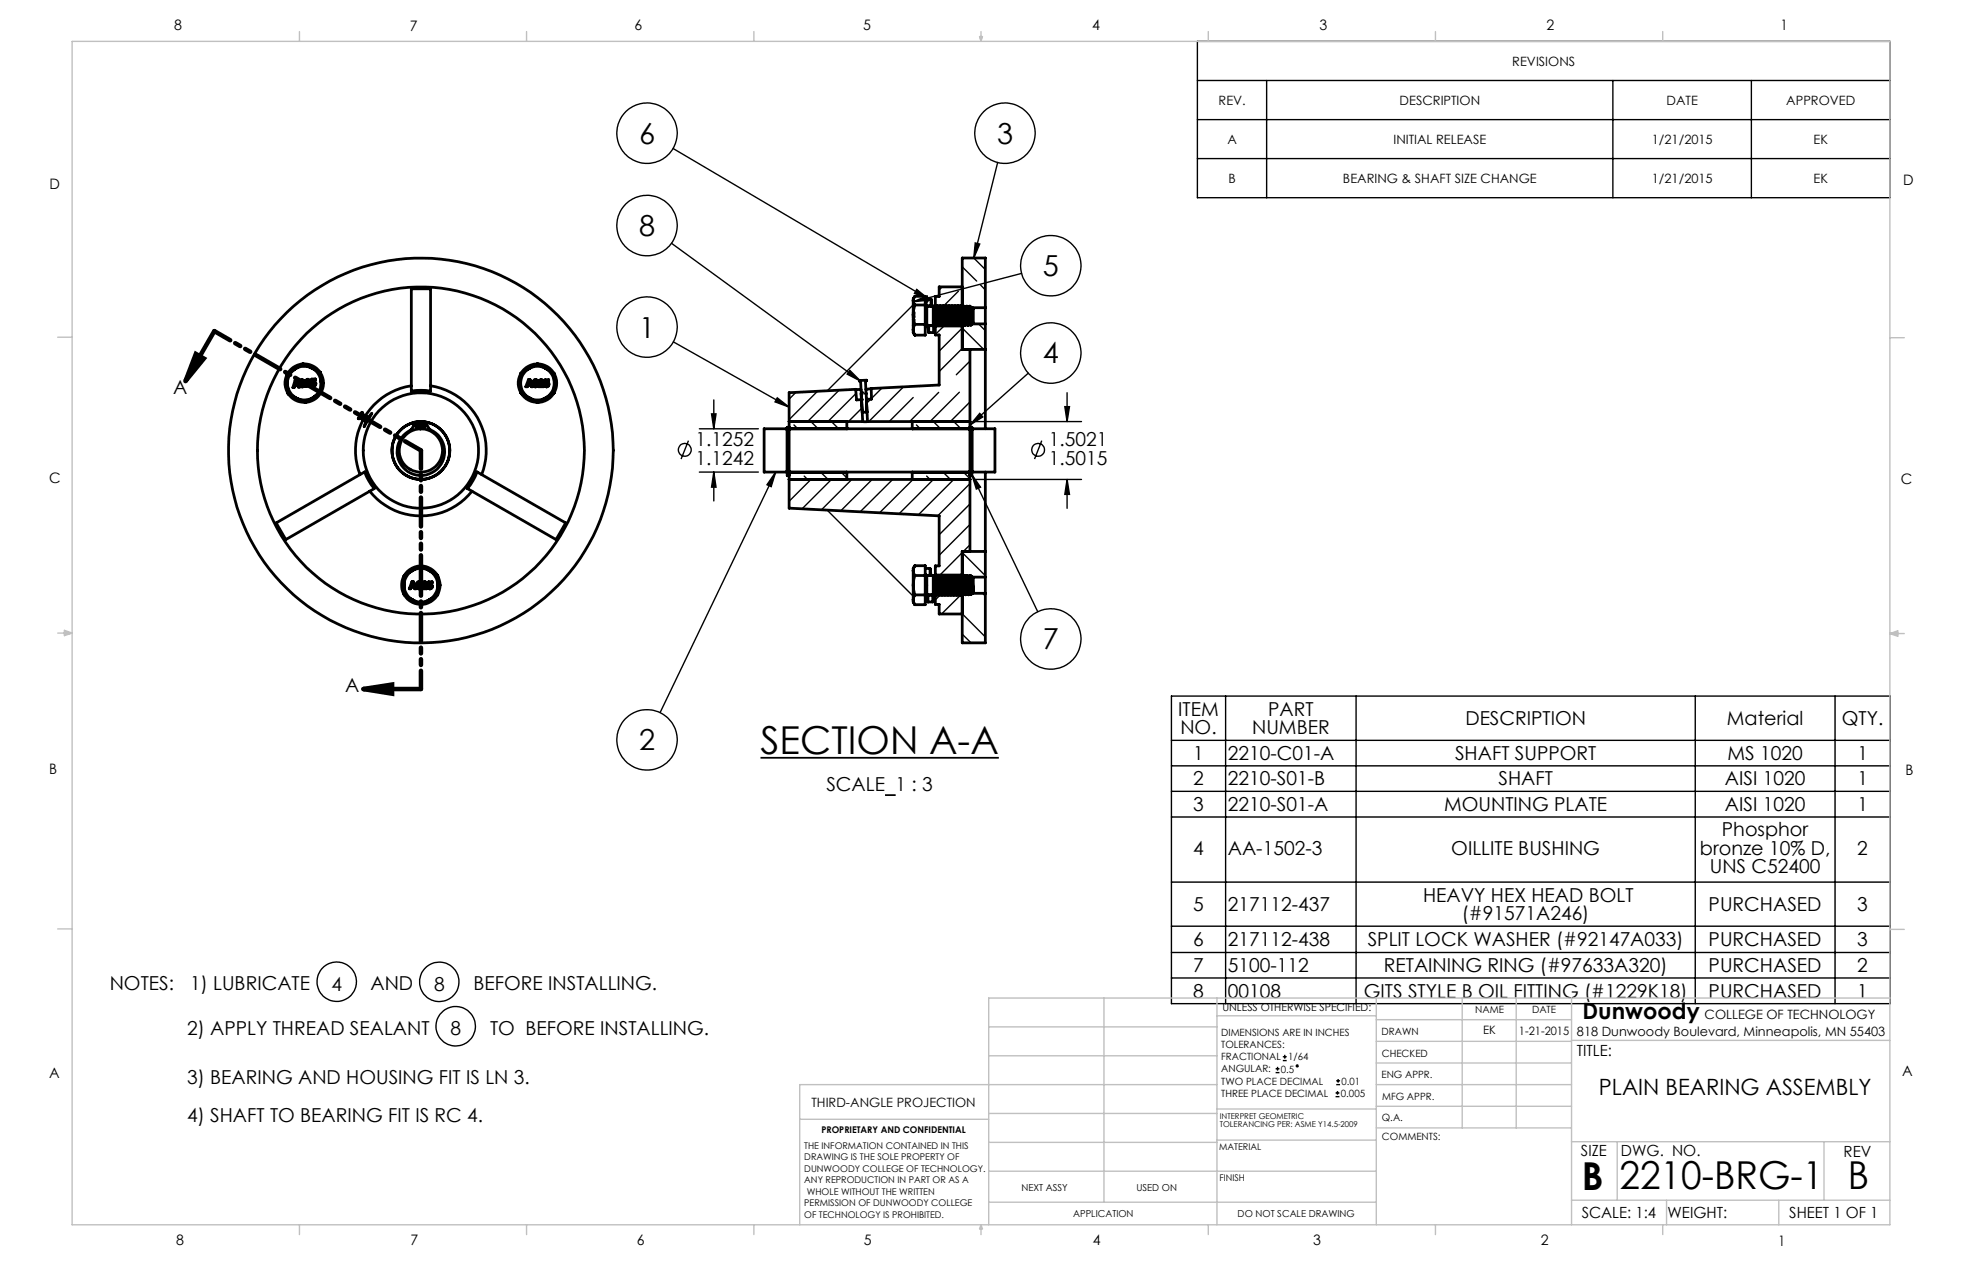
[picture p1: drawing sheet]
<svg xmlns="http://www.w3.org/2000/svg" width="432mm" height="279mm" viewBox="0 0 432 279" stroke-linecap="round" stroke-linejoin="round" font-family="sans-serif">
<g fill="none" stroke="#000" stroke-width=".3">
<path d="M263.5 9.1h152.4v34.4h-152.4zM263.5 17.7h152.4M278.8 17.7v25.8M355 17.7v25.8M385.4 17.7v25.8M148.1 32.7l56.3 33.1M219.6 35.7l-5.3 21.1M263.5 34.9h152.4M263.5 26.3h152.4M147.8 53.5l41.6 30.4M211.8 58.7l3.1 3.1M214.3 56.8l2.6 2.5"/>
<path d="M214.6 53.4l1 .3-1.3 3.1zM148.2 75.2l25.5 14.4M201 66.4l3-1.3 .3 .9zM201 67.1l-18.9 18.9M201.8 63.7l2.6 2.1-3.1-1.2zM204.6 65.9l-.8 .8M207.4 63.1l-.7 .7M207.8 71.7l-2 1.9M210.9 64.1l-3.1 3.1M211.8 76.7l-5.1 5M211.8 67.7h.1M213.5 79.4l-3 3"/>
<path d="M215.4 71.3l1.5 1.4M215.8 62.7l1.1 1.1M216.5 76.9l-4.7-4.7-5.1 5.1M224.8 60.1l-23.8 6.3M151.5 96.9l-1.6 4.1M153.9 94.3h13M156.6 91.1h1l-.5 3.2zM157.1 88v6.3M171.1 87.5l2.6 2.1-3.1-1.2zM174.7 93.5l.9 .8M175.2 86.3l-1.5 1.5M178.5 92.7l1.6 1.6"/>
<path d="M179.9 86.1l-6.2 6.2M183 92.7l1.6 1.6M184.6 85.9l-6.9 6.8M187 81.5l2.4 2.4-3-1.6zM188.4 86.6l-6.2 6.1M189.5 85.8l1.1 1.2M189.7 89.7l-3 3M189.8 90.6l.1 .1M191.7 87.8l-1 .9M194.1 85.4l-2.3 2.3M198.8 85.1l-7.6 7.6M201 87.5l-5.3 5.2"/>
<path d="M201.7 93.5l.8 .8M205.4 92.7l1.6 1.6M206.6 86.3l-6.4 6.4M209.9 92.7l1.6 1.6M211.1 86.3l-6.4 6.4M213.5 88.4l-4.3 4.3M214.7 92.7h23.3M215.6 90.9l.7 .8-2.8 1.8zM226.3 82.1l-12.8 11.4M229.3 96.9l-1.6 4.1M234.4 89.5h1l-.6 3.2zM234.8 86.4v6.3"/>
<path d="M153.9 103.9h13M157.1 103.9l.5 3.3h-1zM157.1 103.9v6.3M170.7 103.9l-1 3.2-.9-.5zM170.7 103.9l-25.4 52.9M174 105.5l-.3 .3M177 104.7l.7 .8M178.5 105.5l-4.8 4.8M180.6 103.9l1.6 1.6M182.1 112.3l18.9 18.9M183 105.5l-6.5 6.5M185.1 103.9l1.3 1.2"/>
<path d="M187.5 105.5l-6.7 6.7M191.9 105.5l-6.9 6.9M196.5 105.5l-7.2 7.1M200.9 105.5l-7.3 7.3M203.9 104.7l.8 .8M205.4 105.5l-7.6 7.6M207.6 103.9l1.6 1.6M209.9 105.5l-7.8 7.8M212.1 103.9l1.4 1.4M213.5 119.9l-1.5 1.4M213.5 115.4l-6.8 6.8M213.5 110.9l-6.8 6.8"/>
<path d="M213.5 106.4l-7.1 7.1M213.9 104.4l1.9 2.8-.9 .4zM213.9 104.4l14.5 30.2M214.7 105.5h23.3M234.8 105.5l.6 3.3h-1zM234.8 105.5v6.3M206.8 131l-1 1M206.9 126.5l4.9-4.9 5.1 5M211.3 126.5l.5-.5 .9 1M211.3 131l-4.1 4.1M211.7 135.1l5.2 5M211.8 139.5l1.9 1.9"/>
<path d="M216.3 130.5l.6 .6M257.8 153.1h158.2v67.7h-158.2zM269.7 153.1v67.7M298.4 153.1v67.7M373.1 153.1v67.7M403.9 153.1v67.7M257.8 168.5h158.2M257.8 174.1h158.2M257.8 179.7h158.2M257.8 162.9h158.2M257.8 194.1h158.2M257.8 203.8h158.2"/>
<path d="M257.8 209.5h158.2M257.8 215.2h158.2M280.7 236h.9M280.7 235.1h.9M281.2 234.7v.8M282.3 233.3h.9M282.3 232.5h.9M282.8 232.1v.8M294.1 238.6h.8M294.1 237.8h.8M294.5 237.4v.8M293.9 241.3h.9"/>
<path d="M293.9 240.5h.9M294.4 240v.8"/>
<circle cx="142.4" cy="29.3" r="6.7"/>
<circle cx="221.2" cy="29.3" r="6.7"/>
<circle cx="142.4" cy="49.6" r="6.7"/>
<circle cx="231.3" cy="58.5" r="6.6"/>
<circle cx="142.4" cy="72" r="6.6"/>
<circle cx="231.3" cy="77.7" r="6.7"/>
<circle cx="150.7" cy="99" r="1.41"/>
<circle cx="228.5" cy="99" r="1.4"/>
<circle cx="231.3" cy="140.6" r="6.6"/>
<circle cx="142.4" cy="162.8" r="6.6"/>
<circle cx="74.1" cy="216" r="4.3"/>
<circle cx="96.7" cy="216" r="4.3"/>
<circle cx="100.3" cy="225.8" r="4.3"/>
<circle cx="285.5" cy="234.5" r=".21"/>
</g>
<path d="M167.4 166.7h52.4M194.8 174.9h2.3" fill="none" stroke="#000" stroke-width=".39"/>
<path d="M43.1 77.9l1.8 1-4.1 5zM79.9 151.6l6.4-1v2z" fill="none" stroke="#000" stroke-width=".99" stroke-linecap="butt"/>
<path d="M47.2 72.8l-6.4 11.1M79.9 151.6h12.7" fill="none" stroke="#000" stroke-width=".99"/>
<path d="M92.6 99.1v52.5M92.6 99.1l-45.4-26.3" fill="none" stroke="#000" stroke-width=".99" stroke-dasharray="6.3 1.3 1.3 1.3 1.3 1.3" stroke-dashoffset="2.3"/>
<g fill="none" stroke="#c0c0c0" stroke-width=".3">
<path d="M15.9 9.1h400v260.4h-400zM65.9 6.9v2.2M115.9 6.9v2.2M165.9 6.9v2.2M215.6 8h.6l-.3 1.1zM215.7 8l.2 1.1M215.9 6.9v2.2M216 8l-.1 1.1M265.9 6.9v2.2M315.9 6.9v2.2M365.9 6.9v2.2M12.7 74.2h3.2"/>
<path d="M415.9 74.3h3.2M12.7 139.3h3.2M14.2 139.1l1.7 .2M14.2 138.7l1.7 .6-1.7 .5zM15.9 139.3l-1.7 .3M415.9 139.4h3.2M415.9 139.4l1.8-.6v1.2zM415.9 139.4l1.8 .3M417.7 139.2l-1.8 .2M12.7 204.4h3.2M243 219.6v44.9M267.8 219.6v49.9"/>
<path d="M302.9 219.6v49.9M321.8 219.6v28.5M333.7 219.6v28.5M345.9 219.6v49.9M415.9 204.5h3.2M415.9 219.6h-198.3v49.9M217.6 232.3h50.2M217.6 225.9h50.2M267.8 238.6h-91.8v30.9M267.8 223.5h35.1M302.9 233.9h43M302.9 229.1h43"/>
<path d="M302.9 224.3h43M302.9 238.6h43M345.9 228.9h70M176 246.2h41.6M217.6 257.7h85.3M217.6 251.3h50.2M217.6 245h50.2M267.8 250.8h35.1M267.8 244h35.1M302.9 248.1h43M302.9 243.4h43M345.9 251.2h70"/>
<path d="M355.9 251.2v12.9M401.4 251.2v12.9M65.9 269.5v2.1M115.9 269.5v2.1M165.9 269.5v2.1M215.9 269.5v2.1M215.9 269.5l.3 .8h-.6zM217.6 264.5h85.3M265.9 269.5v2.1M315.9 269.5v2.1M345.9 264.1h70M365.9 269.5v2.1"/>
<path d="M366.8 264.1v5.4M391.5 264.1v5.4"/>
</g>
<g fill="#000">
<path d="M201.8 63.7l2.6 2.1-3.1-1.2zM214.6 53.4l1 .3-1.3 3.1zM201 66.4l3-1.3 .3 .9zM215.6 90.9l.7 .8-2.8 1.8zM213.9 104.4l1.9 2.8-.9 .4zM170.7 103.9l-1 3.2-.9-.5zM171.1 87.5l2.6 2.1-3.1-1.2zM187 81.5l2.4 2.4-3-1.6z"/>
<path d="M157.1 103.9l.5 3.3h-1zM156.6 91.1h1l-.5 3.2zM234.4 89.5h1l-.6 3.2zM234.8 105.5l.6 3.3h-1z"/>
<path d="M79.9 151.6l6.4-1v2zM43.1 77.9l1.8 1-4.1 5z"/>
</g>
<g fill="none" stroke="#000" stroke-width=".61">
<path d="M90.5 63.5h4.3v22.5a12.8 12.8 0 0 0-4.3 0zM201 71.5h.1M201 69.8h.1M201 70.3h.1M201 68.8h.1M201 69.1h.1M201 69.5h.1M201 72.6l.3 1.1M201 69.2l.3 2.2M201 69.2v3.4M201 66.1l.3 1M201 66.1v3.1"/>
<path d="M201 66.1l.3-.9h2.3v8.5h-2.3M201 72.6v.6l.2 .4M201.2 65.3l-.2 .5v.3M201.3 73.6v.1M201.3 71.4l-.3 1.2M201.3 67.1l-.3 2.1M201.3 71.4h2.3M201.3 67.1h2.3M203.6 67l.2 .3h.2M204 71.6h-.2l-.2 .3M204 67.3v4.3M204 67.3h1.4"/>
<path d="M204 71.6h1.5M204.2 71.6l.2 1.6M204.4 71.6v1.6M204.9 67.3h.1M204.9 65.8h-1.1v1.5h1.1M204.9 65.8v1.5M204.9 65.8l.2 1.5M205.4 67.3v4.3l.3-.3M205.4 67.3l.1 .2M205.4 71.6h.1M205.5 71.6v1.6h-1.1M205.5 67.5l.1 3.4 .3 .7"/>
<path d="M205.5 67.5l.1-.1v.2l.3 4M205.6 67.3h.1M205.6 67.4l.4 4.2M205.7 67.4l.2 .4M205.8 67.2v.5M205.8 71.5v.2M205.8 71.7v2h.9v11l-15 .8M205.8 71.7h6M205.8 67.2h6M205.9 71.6h.1M205.9 67.8l.4 3.4M205.9 67.8l.3 3.4"/>
<path d="M206 67.8l.2-.4 .4 4.2M206.2 71.2l-.2 .4M206.2 67.3h.1M206.2 71.2h.1M206.3 71.2l.3 .4M206.6 67.8l-.3-.4 .3 4.2M206.6 67.8l.3 3.4M206.6 71.6h.1M206.6 67.8h.1M206.6 67.8l.3-.4 .3 4.2M206.9 71.2l-.3 .4M206.9 67.3h.1"/>
<path d="M206.9 71.2h.1M206.9 71.2l.3 .4M206.9 67.4l.4 4.2M207 67.4l.2 .4M207.2 67.8l.2 .7 .2 2.7M207.2 71.6h.1M207.2 67.8l.3 3.4M207.5 67.4l-.2 .4M207.5 67.4h.1M207.5 71.2l-.2 .4M207.5 67.4l.4 4.2M207.5 67.3h.1"/>
<path d="M207.5 71.2h.1M207.6 71.2l.3 .4M207.9 67.8l-.3-.4 .3 4.2M207.9 67.8l.3 3.4M207.9 71.6h.1M207.9 67.8h.1M207.9 67.8l.3-.4 .3 4.2M208.2 71.2l-.3 .4M208.2 67.3h.1M208.2 71.2h.1M208.2 71.2l.3 .4M208.2 67.4l.4 4.2"/>
<path d="M208.3 67.4a9.3 9.3 0 0 1 .5 3.5l.1 .3M208.5 71.6h.1M208.5 67.8h.1M208.6 67.8l.2-.4 .4 4.2M208.6 67.8l.3 3.4M208.8 67.3h.1M208.8 71.2l-.2 .4M208.9 71.2l.2 .4M209.2 67.8l-.3-.4 .3 4.2M209.2 67.8l.3 3.4M209.2 67.8h.1M209.2 67.8l.3-.4 .3 4.2"/>
<path d="M209.5 71.2l-.3 .4M209.5 67.3h.1M209.5 71.2h.1M209.5 71.2l.3 .4M209.8 67.8l-.3-.4 .3 4.2M209.8 67.8l.3 3.4M209.8 67.8h.1M209.9 67.8l.2-.4 .4 4.2M209.9 67.8v.3a9.3 9.3 0 0 0 .5 3.5M210.1 67.3h.1M210.1 71.2h.1M210.1 71.2l-.2 .4"/>
<path d="M210.5 67.8l-.3-.4 .3 4.2M210.5 67.8l.3 3.4M210.5 71.6h.1M210.5 67.8h.1M210.5 67.8l.4 3.4M210.8 67.4l-.3 .4M210.8 71.2l-.3 .4M210.8 67.4l.3 4.2M210.8 67.4h.1M210.8 67.3h.1M210.8 71.2h.1M210.9 71.2l.2 .4"/>
<path d="M211.1 67.8l-.2-.4 .2 4.2M211.1 67.8l.3 3.4M211.1 67.8h.1M211.2 67.8l.3 3.4M211.4 67.4l-.2 .4M211.4 67.4l.4 4.2M211.4 67.4h.1M211.4 67.3h.1M211.4 71.2h.1M211.5 71.2l-.3 .4M211.5 71.2l.2 .4M211.8 67.8l-.3-.4 .3 4.2"/>
<path d="M211.8 67.7v.1M211.8 67.8l.3 3.4M211.8 67.8h.1M211.8 67.7v-10.9h5.1v10.9M211.8 71.6v5.3h5.1M211.8 63.1h-5.1v2.1h-.9v2M211.8 67.8l.4 3.4M212 71.3h.2M212.1 67.4l.3 4.2M212.1 71.2v.1M212.1 67.3h.1M212.1 71.2h.1"/>
<path d="M212.2 71.2l.2 .4M212.4 67.7h.1v.1M212.4 67.8l-.2-.4 .2 4.2M212.4 67.8l.4 3.4M212.4 67.8h.1M212.5 67.8l.3 3.4M212.7 67.4l.3 4.2M212.7 67.3h.1M212.8 71.2l-.1 .1h.2M212.8 71.2l.2 .4M213 67.7l.1 .1M213.1 67.8l-.3-.4 .2 4.2"/>
<path d="M213.1 67.8l.3 3.4M213.1 67.8h.1M213.1 67.8l.4 3.4M213.4 67.4l.2 3.4M213.4 71.2l-.1 .1h.2M213.4 67.3h.1M213.4 71.2h.1M213.5 71.2l.2 .3M213.5 76.9v17.4M213.6 70.8l.1 .7M213.6 69.2l.4 2.1-.3 .2M213.6 69.2v1.6"/>
<path d="M213.7 67.7h.2M213.7 67.8l-.2-.4 .1 1.8M213.7 67.8l.3 3.4M213.7 67.8h.1M213.8 67.8l.3 3.4M213.8 67.7v.1M213.9 67.6l.3 .3-.1 3.3zM214 67.7h2.9M214 71.2v.1h2.9M214 71.2h.1M216.9 76.9v17.4M216.9 67.7v3.6"/>
<path d="M216.9 71.3v5.6M63.1 82.6a4.1 4.1 0 0 0 .3 3.9M63.3 84.5a3.8 3.8 0 0 0 2 3.1M63.3 84.5l.1 2.2 1.9 .9M63.5 86.7a4.1 4.1 0 0 0 3.6 1.8M64.9 81.2a3.8 3.8 0 0 0-1.6 3.3M64.9 81.2l-1.8 1.2 .2 2.1M64.9 83.6h.4l.7 1.6h-.3l-.2-.4-.6 .1-.1 .3-.3 .1zM65.1 84l.3 .6h-.4zM66.2 83.6a.41 .41 0 0 1 .6 0 .41 .41 0 0 1-.1 .6 .49 .49 0 0 1 .1 .9 .49 .49 0 0 1-.8-.4l.3-.1a.22 .22 0 0 0 .3 .2 .22 .22 0 0 0 .1-.3 .22 .22 0 0 0-.3-.1l.1-.3a.17 .17 0 0 0 .2-.2 .17 .17 0 0 0-.3-.1l-.1 .2h-.3zM66.5 80.1a4.3 4.3 0 0 0-3.3 2.2M66.9 80a4.3 4.3 0 0 1 3.5 1.8"/>
<path d="M67.4 83.6a.49 .49 0 0 1 .7 0 .49 .49 0 0 1 0 .6l-.4 .5h.6v.3l-1 .1 .5-.9a.25 .25 0 0 0 .1-.3 .25 .25 0 0 0-.3-.2v.3h-.4zM68.6 81a3.8 3.8 0 0 0-3.7 .2M68.6 81a3.8 3.8 0 0 1 2.1 3M68.6 81l1.9 .9 .2 2.1M68.6 81l-1.9-1-1.8 1.2M68.6 83.4h.8v.2l-.5 .1-.1 .3a.52 .52 0 0 1 .7 .4 .52 .52 0 0 1-.4 .6 .52 .52 0 0 1-.6-.5h.2a.25 .25 0 0 0 .4 .2 .25 .25 0 0 0 .1-.4 .25 .25 0 0 0-.4 0h-.3zM69 87.4a3.9 3.9 0 0 1-3.7 .2M69 87.4l-1.8 1.1-1.9-.9M70.5 82a4.1 4.1 0 0 1 .3 4M70.7 84a3.8 3.8 0 0 1-1.7 3.4M70.7 84l.1 2.2-1.8 1.2M70.7 86.3a4.2 4.2 0 0 1-3.3 2.2"/>
<path d="M79.1 91.9l1.6 1M79.7 90.7l-.9 1.4zM79.7 90.7l.1 .1-.5 .8-.3 .5h-.2M79.7 91l1.5 .9M79.9 92.4a14.3 14.3 0 0 0-.7 12M81.1 91.9l.7-1-1.6 3 .4-1.1M90.5 84.9a14.3 14.3 0 0 0-10.1 6.6M91.2 93.4l.2-.2h1l.1 1.1h.1v-1.1h1l.9 1.2a5.2 5.2 0 0 1 2.8 7.5 5.2 5.2 0 0 1-7.9 1.5 5.2 5.2 0 0 1-.2-8l1.4-.9zM94.8 84.9a14.4 14.4 0 0 1 11.2 19.5M114.6 84.3a3.6 3.6 0 0 0 1.9 3.2M114.6 84.3v2.1l1.9 1.1M114.6 82.3a4.1 4.1 0 0 0-.1 4"/>
<path d="M114.7 86.5a4.2 4.2 0 0 0 3.5 2M116.3 83.5h.4l.6 1.6h-.4l-.1-.4h-.6l-.1 .4h-.4zM116.5 87.5a3.7 3.7 0 0 0 3.7 0M116.5 81.1a3.6 3.6 0 0 0-1.9 3.2M116.5 81.1a3.5 3.5 0 0 1 3.7 0M116.5 81.1l-1.9 1.1v2.1M116.5 81.1l1.8-1.1 1.9 1.1M116.5 87.5l1.8 1.1 1.9-1.1M116.5 83.9l.2 .6h-.4zM117.5 83.6a.43 .43 0 0 1 .7 0 .43 .43 0 0 1-.1 .6 .49 .49 0 0 1-.1 .9 .49 .49 0 0 1-.7-.5l.4 .1a.22 .22 0 0 0 .2 .1 .22 .22 0 0 0 .1-.3 .22 .22 0 0 0-.2-.1v-.3a.2 .2 0 0 0 .2-.1 .2 .2 0 0 0-.1-.3l-.2 .3-.3-.1zM118.1 80.1a4.3 4.3 0 0 0-3.4 2M118.4 80.1a4 4 0 0 1 3.5 2"/>
<path d="M118.6 83.7a.5 .5 0 0 1 .8-.1 .5 .5 0 0 1 .1 .7l-.5 .5h.6v.3h-1l.4-.7a.36 .36 0 0 0 .3-.3 .36 .36 0 0 0-.2-.4l-.2 .3h-.3zM120 83.5h.8v.3h-.6v.3a.52 .52 0 0 1 .6 .4 .52 .52 0 0 1-.5 .6 .52 .52 0 0 1-.5-.5h.3a.25 .25 0 0 0 .3 .2 .25 .25 0 0 0 .1-.4 .25 .25 0 0 0-.4 0h-.3zM120.2 81.1a3.7 3.7 0 0 1 1.8 3.2M120.2 81.1l1.8 1.1v2.1M120.3 85.1h.1M121.9 86.5a4.1 4.1 0 0 1-3.5 2M122 84.3a3.7 3.7 0 0 1-1.8 3.2M122 84.3v2.1l-1.8 1.1M122 82.3a4.2 4.2 0 0 1 0 4M168.2 94.3h5v9.6h-5zM173.2 94.6h.5M173.2 94h.1"/>
<path d="M173.2 94h.5M173.2 94v.6M173.7 94.3v9.6M173.7 94.3h39.8M173.7 92.7h16.2M186.4 94.3h.1M186.4 92.7v1.6M188.3 85.7h1.2M188.3 85.7l-14.6 .7v7.9M188.3 85.7l.2 2.3 1.1-.1M189.5 86.6h.1M189.5 86.6l-.1-2.7h-.2v-.2l1.5-.1v.2h-.2l.2 4"/>
<path d="M189.5 86.6l.1 1.3M189.6 87.9h.1M189.6 87.9l.3 4.8M189.9 92.7h1M190.7 87.8h.1M190.7 87.8l.2 4.9M190.8 90.7h-1M190.9 92.7h22.6M191.7 85.5l-1.1 .2M191.7 85.5l.1 2.3h-1.1M200.8 94.3h.1M200.8 92.7v1.6"/>
<path d="M213.5 94.3v9.6M213.5 94h.4M213.5 94h.4v.6M213.5 94.6h.5M214 94.3h5v9.6h-5zM60.8 115l19.5-11.2a12 12 0 0 0 2.1 3.7l-19.5 11.2zM81.4 108.1a14.4 14.4 0 0 0 22.5 0M105 103.8l19.5 11.2-2.1 3.7-19.5-11.2a12 12 0 0 0 2.1-3.7zM173.2 103.6h.5M173.2 103.6v1h.5M173.7 103.9v7.9l33 1.7v11h-.9v2M173.7 105.5h39.8"/>
<path d="M186.4 103.9v1.6M200.8 103.9v1.6M213.5 103.9h-39.8M213.5 103.6h.5M213.5 103.9v17.4M213.9 103.6v1h-.4M216.9 103.9v17.4M88.9 126.7a4.3 4.3 0 0 0 0 4M88.9 128.7a3.7 3.7 0 0 0 1.9 3.2M88.9 128.7v2.2l1.9 1M89 131a4.2 4.2 0 0 0 3.5 2M90.7 128h.3l.6 1.5h-.3l-.2-.3h-.6l-.1 .3h-.3z"/>
<path d="M90.8 131.9a3.7 3.7 0 0 0 3.7 0M90.8 125.6a3.7 3.7 0 0 0-1.9 3.1M90.8 125.6a3.5 3.5 0 0 1 3.7 0M90.8 125.6l1.8-1.1 1.9 1.1M90.8 125.6l-1.9 1v2.1M90.8 131.9l1.8 1.1 1.9-1.1M90.8 128.3l.2 .6h-.4zM91.9 128a.43 .43 0 0 1 .6 .1 .43 .43 0 0 1-.1 .6 .49 .49 0 0 1 0 .8 .49 .49 0 0 1-.7-.4l.3-.1a.22 .22 0 0 0 .2 .3 .22 .22 0 0 0 .2-.3 .22 .22 0 0 0-.3-.2v-.2a.2 .2 0 0 0 .2-.2 .2 .2 0 0 0-.1-.2l-.2 .2h-.3zM92.5 124.5a4.3 4.3 0 0 0-3.5 2M92.8 124.5a4.2 4.2 0 0 1 3.4 2M93.1 128.1a.49 .49 0 0 1 .7 0 .49 .49 0 0 1 0 .7l-.5 .4h.6v.3h-1l.7-.9a.22 .22 0 0 0 0-.3 .22 .22 0 0 0-.3 0l-.1 .1h-.3zM94.3 128h.8v.3h-.5l-.1 .3a.52 .52 0 0 1 .7 .4 .52 .52 0 0 1-.5 .6 .52 .52 0 0 1-.6-.5l.3-.1a.26 .26 0 0 0 .3 .2 .26 .26 0 0 0 .1-.4 .26 .26 0 0 0-.4 .1l-.2-.1z"/>
<path d="M94.5 125.6a3.8 3.8 0 0 1 1.8 3.1M94.5 125.6l1.8 1v2.1M96.2 131a4.1 4.1 0 0 1-3.4 2M96.3 128.7a3.8 3.8 0 0 1-1.8 3.2M96.3 128.7v2.2l-1.8 1M96.4 126.8a4.2 4.2 0 0 1-.1 4M201 128.7l.3 2.2M201 125.6l.3 1M201 131.9l.3 1.1M201 128.7v3.2M201 125.6v3.1M201 131.9v.5l.3 .6"/>
<path d="M201.3 126.6l-.3 2.1M201.3 124.5l-.3 1.1M201.3 130.9l-.3 1M201.3 124.5l-.3 .5v.6M201.3 126.6h2.3M201.3 130.9h2.3M201.3 124.5h2.3v8.5h-2.3M203.6 126.3l.2 .3h.2v4.3M203.6 125.1h1.1M203.8 126.6h1.6M204 130.9h-.2l-.2 .3M204 130.9h1.4"/>
<path d="M204 130.9l.2 1.5M204.2 130.9v1.5M204.7 125.1l.2 1.5M204.7 125.1v1.5M205.2 130.9l.1 1.5h-1.1M205.4 126.6l.2 .2 .1-.2v.3l.3 3.9M205.4 130.8l.1-.1zM205.4 126.6v4.3M205.4 130.8v.1M205.6 126.9l.1 3.2 .3 .7M205.7 126.6l.1 .3 .3 3.9M205.7 130.5l-.2 .2"/>
<path d="M205.8 126.6l.2 .5 .3 3.3M205.8 126.5v.3M205.8 130.7v.3M205.8 131v2h.9v2.1h5.1M205.8 126.5h6M205.8 131h6M206 127l.1 .2 .3 3.2M206 130.8h.1M206.1 127l.2-.4 .4 4.2M206.3 130.4l-.2 .4M206.3 126.6l.4 4.2M206.3 130.4h.1"/>
<path d="M206.4 130.4l.3 .4M206.4 126.6l.3 .6 .3 3.2M206.7 130.8h.1M206.7 127h.1M206.7 127l.3-.4 .3 4.2M206.7 127l.3 3.4M207 130.4l-.3 .4M207 126.6l.1 .3 .3 3.9M207 130.4h.1M207 130.4l.3 .4M207.1 126.6l.3 1 .2 2.7 .1 .1M207.3 130.8h.1"/>
<path d="M207.3 127h.1M207.4 127l.2-.4 .3 4.2-.2-.4M207.4 127l.3 3.4M207.6 126.6l.2 .3 .2 3.9M207.6 130.4l-.2 .4M207.7 126.6l.3 .6 .3 3.2M208 130.8h.1M208 127h.1M208 127l.3-.4 .3 4.2M208 127l.4 3.4M208.3 130.4l-.3 .4M208.3 126.6l.1 .3 .3 3.9"/>
<path d="M208.3 130.4h.1M208.4 130.4l.2 .4M208.4 126.6a10.3 10.3 0 0 1 .5 3.8h.1M208.6 130.8h.1M208.6 127h.1M208.7 127l.2-.4 .3 4.2M208.7 127l.3 3.4M208.9 126.6l.2 .3 .2 3.9M209 130.4l-.3 .4M209 130.4l.2 .4M209 126.6l.3 .6 .3 3.2M209.3 130.8h.1"/>
<path d="M209.3 127h.1M209.3 127l.3-.4 .3 4.2M209.3 127l.4 3.4M209.6 126.6l.1 .3 .3 3.9 .2-.4M209.6 130.4l-.3 .4M209.6 130.4h.1M209.7 130.4l.2 .4M209.7 126.6a6.5 6.5 0 0 1 .4 3.3l.1 .5M209.9 130.8h.1M209.9 127h.1M210 127l.2-.4 .3 4.2M210 127l.3 3.4"/>
<path d="M210.2 126.6l.2 .3 .2 3.9M210.2 130.4h.1M210.3 130.4l.2 .4M210.3 126.6l.3 .6 .3 3.2M210.6 130.8h.1M210.6 127h.1M210.6 127l.3-.4 .3 4.2M210.6 127l.4 3.4M210.9 126.6l.1 .3 .3 3.9 .2-.4M210.9 130.4l-.3 .4M210.9 130.4h.1M211 130.4l.2 .4"/>
<path d="M211 126.6a6.5 6.5 0 0 1 .5 3.3v.5M211.2 130.8h.1M211.2 127h.1M211.3 127l.2-.4 .3 4.2M211.3 127l.3 3.4M211.5 126.6l.2 1.1 .1 3.1M211.5 130.4h.1M211.6 130.4l.2 .4M211.6 126.6l.3 .6 .3 3.2M211.8 127h.1M211.9 127h.1M211.9 127l.4 3.4"/>
<path d="M212.2 126.6l.1 .3 .3 3.9-.2-.2zM212.2 130.4l-.1 .1h.2M212.2 130.4h.1M212.3 130.4l.2 .4M212.3 126.6a6.5 6.5 0 0 1 .5 3.3v.5M212.5 127h.2M212.5 127h.1M212.6 127l.3 3.4M212.6 127h.1M212.8 126.6l.2 .3 .3 3.9-.2-.6zM212.8 130.4l.2 .1M212.8 130.4h.1"/>
<path d="M212.9 130.4l.2 .4M212.9 126.6l.3 .6 .3 3.2M213.1 127h.2M213.2 127h.1M213.3 127l.3 3.4M213.5 130.4l-.1 .1h.2M213.5 130.4h.1M213.6 130.4l.1 .3M213.6 126.6l.3 .6 .2 3.2M213.6 126.8l-.1-.2 .1 1.5M213.6 128.1l.1 2.6M213.6 126.8l.5 3.6"/>
<path d="M213.6 126.8v1.3M213.7 127h3.2M213.8 127h.1M213.9 127l.2 2.7M213.9 127h.1M214 130.5h2.9M214.1 129.7l-.1-2.8 .2 .2v3.3l-.5 .3M214.1 129.7v.7M216.9 127v3.5M216.9 121.3h-5.1v5.6M216.9 130.5v10.9h-5.1v-10.7M216.9 121.3v5.7"/>
<circle cx="91.9" cy="94" r=".32"/>
<circle cx="92.6" cy="99.1" r="6.4"/>
<circle cx="92.6" cy="99.1" r="4.8"/>
<circle cx="92.6" cy="99.1" r="12.7"/>
<circle cx="92.6" cy="99.1" r="42.3"/>
<circle cx="92.6" cy="99.1" r="36"/>
<circle cx="93.2" cy="93.9" r=".33"/>
</g>
<g font-size="8.5">
<text x="167.4" y="165.8">SECTION A-A</text>
<text x="348.1" y="261.8">B</text>
<text x="356.4" y="261.6">2210-BRG-1</text>
<text x="406.7" y="261.6">B</text>
</g>
<g font-size="6.4">
<text x="140.6" y="31.6">6</text>
<text x="219.4" y="31.6">3</text>
<text x="140.6" y="51.9">8</text>
<text x="229.5" y="60.7">5</text>
<text x="140.6" y="74.3">1</text>
<text x="229.5" y="80">4</text>
<text x="229.5" y="142.9">7</text>
<text x="140.6" y="165.1">2</text>
</g>
<g font-size="4.9">
<text x="348.3" y="224.3">Dunwoody</text>
<text x="351.9" y="241">PLAIN BEARING ASSEMBLY</text>
</g>
<g font-size="4.2">
<text x="38.1" y="86.8">A</text>
<text x="153.1" y="98.2">1.1252</text>
<text x="230.8" y="98.2">1.5021</text>
<text x="153.1" y="102.3">1.1242</text>
<text x="230.8" y="102.3">1.5015</text>
<text x="75.9" y="152.3">A</text>
<text x="259.3" y="157.5">ITEM</text>
<text x="259.8" y="161.6">NO.</text>
<text x="275.6" y="161.6">NUMBER</text>
<text x="279.1" y="157.5">PART</text>
<text x="322.5" y="159.5">DESCRIPTION</text>
<text x="380.1" y="159.5">Material</text>
<text x="405.4" y="159.5">QTY.</text>
<text x="262.6" y="167.2">1</text>
<text x="270.2" y="167.2">2210-C01-A</text>
<text x="320.2" y="167.2">SHAFT SUPPORT</text>
<text x="380.2" y="167.2">MS 1020</text>
<text x="408.8" y="167.2">1</text>
<text x="181.9" y="174">SCALE 1 : 3</text>
<text x="262.6" y="172.8">2</text>
<text x="270.2" y="172.8">2210-S01-B</text>
<text x="329.8" y="172.8">SHAFT</text>
<text x="379.6" y="172.8">AISI 1020</text>
<text x="408.8" y="172.8">1</text>
<text x="262.6" y="178.4">3</text>
<text x="270.2" y="178.4">2210-S01-A</text>
<text x="317.8" y="178.4">MOUNTING PLATE</text>
<text x="379.6" y="178.4">AISI 1020</text>
<text x="408.8" y="178.4">1</text>
<text x="379" y="183.9">Phosphor</text>
<text x="262.6" y="188">4</text>
<text x="270.2" y="188">AA-1502-3</text>
<text x="319.4" y="188">OILLITE BUSHING</text>
<text x="374.1" y="188">bronze 10% D,</text>
<text x="408.8" y="188">2</text>
<text x="376.3" y="192.1">UNS C52400</text>
<text x="262.6" y="200.4">5</text>
<text x="270.2" y="200.4">217112-437</text>
<text x="313.2" y="198.4">HEAVY HEX HEAD BOLT</text>
<text x="321.7" y="202.5">(#91571A246)</text>
<text x="376" y="200.4">PURCHASED</text>
<text x="408.8" y="200.4">3</text>
<text x="262.6" y="208.2">6</text>
<text x="270.2" y="208.2">217112-438</text>
<text x="301" y="208.2">SPLIT LOCK WASHER (#92147A033)</text>
<text x="376" y="208.2">PURCHASED</text>
<text x="408.8" y="208.2">3</text>
<text x="262.6" y="213.9">7</text>
<text x="270.2" y="213.9">5100-112</text>
<text x="304.6" y="213.9">RETAINING RING (#97633A320)</text>
<text x="376" y="213.9">PURCHASED</text>
<text x="408.8" y="213.9">2</text>
<text x="24.1" y="217.8">NOTES:</text>
<text x="41.8" y="217.8">1) LUBRICATE</text>
<text x="73" y="218">4</text>
<text x="81.5" y="217.8">AND</text>
<text x="95.5" y="218">8</text>
<text x="104.2" y="217.8">BEFORE INSTALLING.</text>
<text x="262.6" y="219.5">8</text>
<text x="270.2" y="219.5">00108</text>
<text x="300.2" y="219.5">GITS STYLE B OIL FITTING (#1229K18)</text>
<text x="376" y="219.5">PURCHASED</text>
<text x="408.8" y="219.5">1</text>
<text x="41.2" y="227.6">2) APPLY THREAD SEALANT</text>
<text x="99.1" y="227.8">8</text>
<text x="107.8" y="227.6">TO BEFORE INSTALLING.</text>
<text x="41.2" y="238.4">3) BEARING AND HOUSING FIT IS LN 3.</text>
<text x="41.2" y="246.8">4) SHAFT TO BEARING FIT IS RC 4.</text>
</g>
<g font-size="3.4">
<text x="347.1" y="232.3">TITLE:</text>
<text x="347.9" y="254.3">SIZE</text>
<text x="356.7" y="254.4">DWG. NO.</text>
<text x="405.7" y="254.5">REV</text>
<text x="348.1" y="267.9">SCALE: 1:4</text>
<text x="367" y="268">WEIGHT:</text>
<text x="393.8" y="267.9">SHEET 1 OF 1</text>
</g>
<g font-size="3.2">
<text x="38.3" y="6.7">8</text>
<text x="90.2" y="6.7">7</text>
<text x="139.7" y="6.5">6</text>
<text x="190" y="6.5">5</text>
<text x="240.4" y="6.5">4</text>
<text x="290.4" y="6.7">3</text>
<text x="340.4" y="6.5">2</text>
<text x="391.9" y="6.7">1</text>
<text x="10.9" y="41.6">D</text>
<text x="418.9" y="40.7">D</text>
<text x="10.9" y="106.3">C</text>
<text x="418.4" y="106.4">C</text>
<text x="10.8" y="170.2">B</text>
<text x="419.4" y="170.6">B</text>
<text x="10.8" y="237.2">A</text>
<text x="418.6" y="236.8">A</text>
<text x="38.8" y="273.8">8</text>
<text x="90.4" y="273.8">7</text>
<text x="140.2" y="273.8">6</text>
<text x="190.1" y="273.9">5</text>
<text x="240.5" y="273.8">4</text>
<text x="289" y="273.9">3</text>
<text x="339.1" y="273.8">2</text>
<text x="391.4" y="274.1">1</text>
</g>
<g font-size="2.8">
<text x="332.8" y="14.5">REVISIONS</text>
<text x="268.2" y="23.1">REV.</text>
<text x="308" y="23.1">DESCRIPTION</text>
<text x="366.8" y="23.1">DATE</text>
<text x="393.1" y="23.1">APPROVED</text>
<text x="270.1" y="31.6">A</text>
<text x="306.7" y="31.6">INITIAL RELEASE</text>
<text x="363.5" y="31.6">1/21/2015</text>
<text x="399.1" y="31.6">EK</text>
<text x="270.4" y="40.2">B</text>
<text x="295.6" y="40.2">BEARING &amp; SHAFT SIZE CHANGE</text>
<text x="363.5" y="40.2">1/21/2015</text>
<text x="399.1" y="40.2">EK</text>
<text x="347.1" y="228">818 Dunwoody Boulevard, Minneapolis, MN 55403</text>
<text x="375.1" y="224.3">COLLEGE OF TECHNOLOGY</text>
<text x="178.6" y="243.5">THIRD-ANGLE PROJECTION</text>
</g>
<g font-size="2.5">
<text x="326.4" y="227.6">EK</text>
<text x="334.3" y="227.7">1-21-2015</text>
</g>
<text font-size="2.4" x="269" y="222.4">UNLESS OTHERWISE SPECIFIED:</text>
<g font-size="2.2">
<text x="268.8" y="228">DIMENSIONS ARE IN INCHES</text>
<text x="304.1" y="227.7">DRAWN</text>
<text x="324.7" y="222.9">NAME</text>
<text x="337.2" y="222.9">DATE</text>
<text x="268.8" y="230.6">TOLERANCES:</text>
<text x="268.8" y="233.3">FRACTIONAL</text>
<text x="283.5" y="233.3">1/64</text>
<text x="304.1" y="232.6">CHECKED</text>
<text x="268.8" y="238.6">TWO PLACE DECIMAL</text>
<text x="268.8" y="235.9">ANGULAR:</text>
<text x="281.9" y="236">0.5</text>
<text x="295.2" y="238.6">0.01</text>
<text x="304" y="237.2">ENG APPR.</text>
<text x="268.8" y="241.3">THREE PLACE DECIMAL</text>
<text x="295.1" y="241.3">0.005</text>
<text x="304.2" y="241.9">MFG APPR.</text>
<text x="304.1" y="246.7">Q.A.</text>
<text x="304.1" y="250.9">COMMENTS:</text>
</g>
<g font-size="2.1">
<text x="224.8" y="262">NEXT ASSY</text>
<text x="250.1" y="261.9">USED ON</text>
<text x="236.2" y="267.8">APPLICATION</text>
<text x="272.4" y="267.8">DO NOT SCALE DRAWING</text>
</g>
<g font-size="2">
<text x="180.8" y="249.2">PROPRIETARY AND CONFIDENTIAL</text>
<text x="177" y="252.8">THE INFORMATION CONTAINED IN THIS</text>
<text x="177" y="255.3">DRAWING IS THE SOLE PROPERTY OF</text>
<text x="177" y="257.8">DUNWOODY COLLEGE OF TECHNOLOGY.</text>
<text x="268.3" y="252.9">MATERIAL</text>
<text x="177" y="260.3">ANY REPRODUCTION IN PART OR AS A</text>
<text x="177.6" y="262.9">WHOLE WITHOUT THE WRITTEN</text>
<text x="268.4" y="259.7">FINISH</text>
<text x="177" y="265.4">PERMISSION OF DUNWOODY COLLEGE</text>
<text x="177" y="267.9">OF TECHNOLOGY IS PROHIBITED.</text>
</g>
<g font-size="1.8">
<text x="268.5" y="246.1">INTERPRET GEOMETRIC</text>
<text x="268.5" y="247.9">TOLERANCING PER: ASME Y14.5-2009</text>
</g>
</svg>
